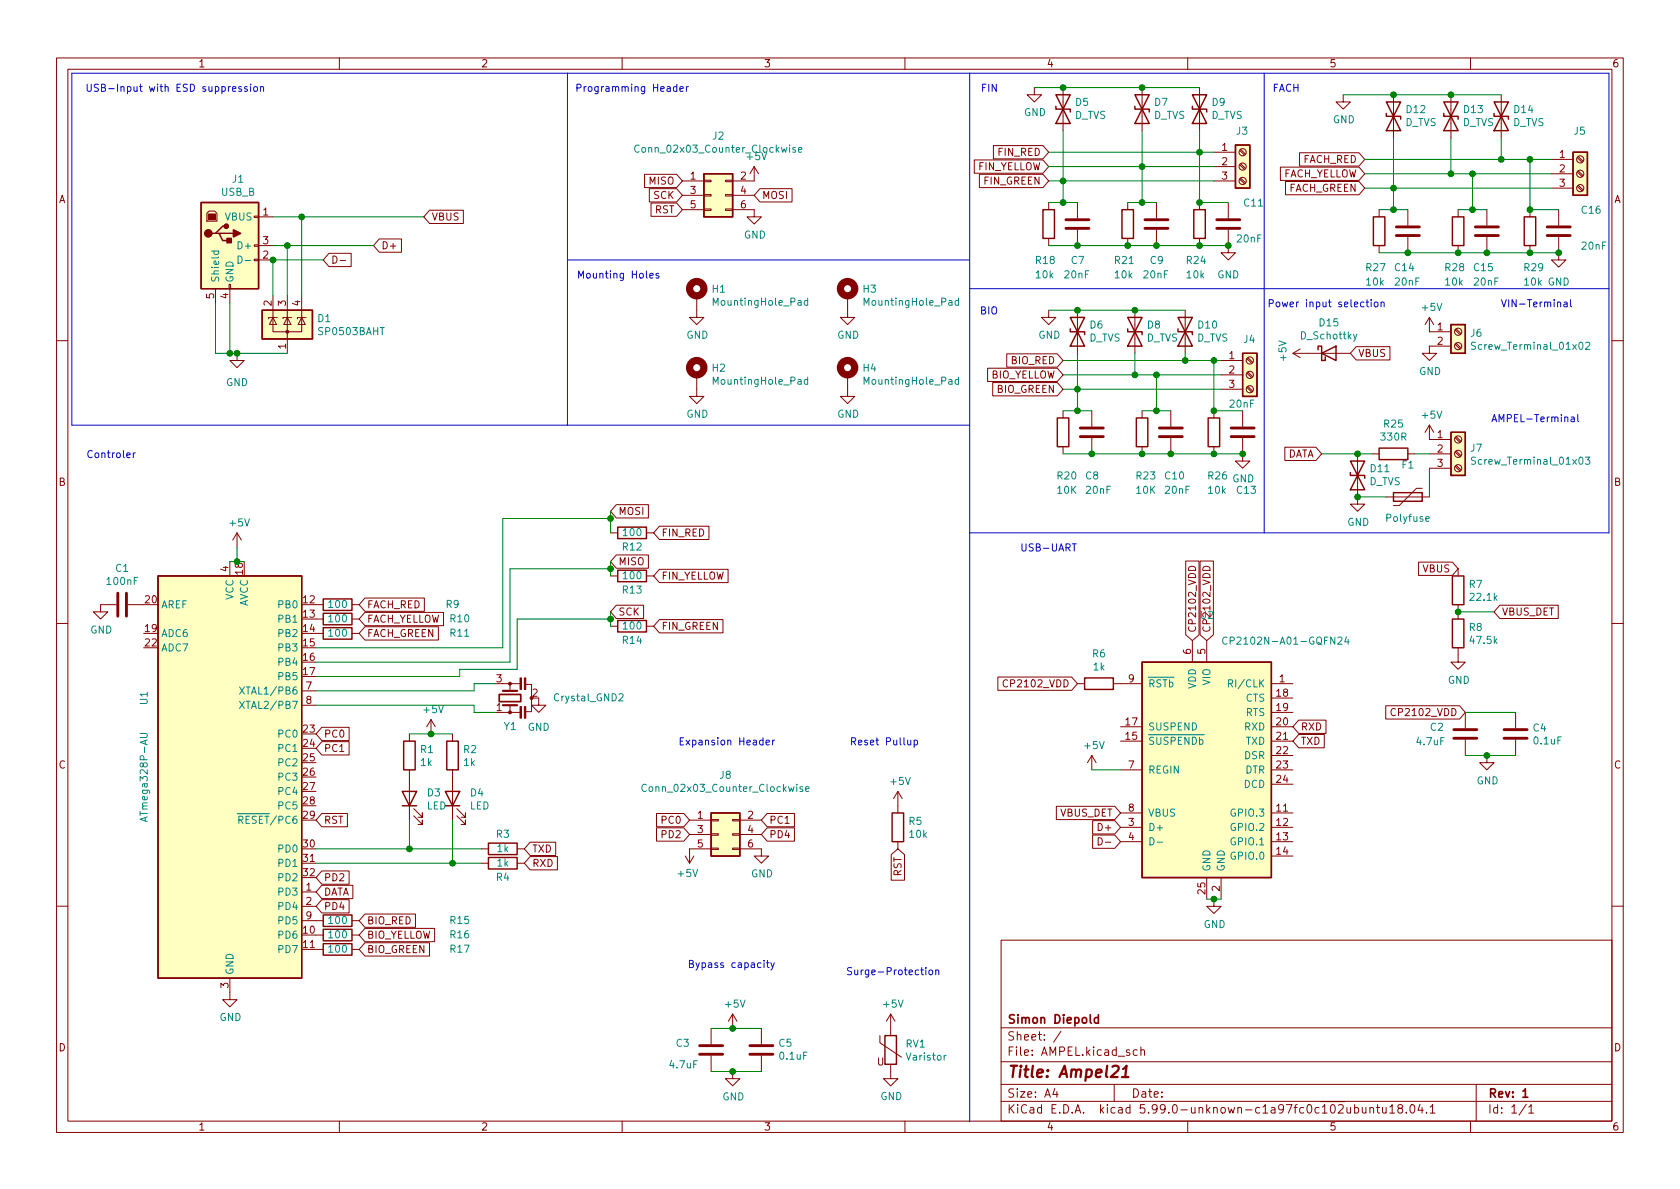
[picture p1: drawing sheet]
<svg xmlns="http://www.w3.org/2000/svg" width="297mm" height="210mm" viewBox="0 0 297 210" stroke-linecap="round" stroke-linejoin="round" font-family="sans-serif">
<g fill="none" stroke="#840000" stroke-width=".18">
<path d="M10 10.2h277v190.1h-277zM12 12.2h273v186.1h-273zM60 10.2v2M110 10.2v2M160 10.2v2M182.9 15.5v1.3h1.2l-1.2 1.2-1.3-1.2h1.3M188 15.5v7.6M201.9 15.5v7.6M210 10.2v2M212.1 15.5v7.6M237.5 16.8v1.2h1.3l-1.3 1.3-1.3-1.3h1.3M246.4 16.8v7.6"/>
<path d="M256.5 16.8v7.6M260 10.2v2M265.4 16.8v7.6M37 37.3h1l.4 .4v1.4h-1.8v-1.4zM45 38.2h.7v.3h-.7zM45.7 38.3h2.6M75.9 37.2h6v2.3h-6l-1-1.2zM114 30.8h5.6l1 1.2-1 1.2h-5.6zM114.8 33.4h4.8l1 1.1-1 1.2h-4.8zM115.1 35.9h4.5l1 1.2-1 1.2h-4.5zM120.6 32h3.9M120.6 34.5h3.9"/>
<path d="M120.6 37.1h3.9M124.5 37h1.2v.2h-1.2zM124.5 31.9h1.2v.2h-1.2zM124.5 34.4h1.2v.3h-1.2zM128.3 37h1.2v.2h-1.2zM128.3 31.9h1.2v.2h-1.2zM128.3 34.4h1.2v.3h-1.2zM129.5 37.1h3.8v1.2h1.3l-1.3 1.3-1.2-1.3h1.2M129.5 34.5h3.8M133.3 29.5v2.5h-3.8M133.3 29.5l-.7 1.2M133.3 29.5l.8 1.2"/>
<path d="M134.4 33.4h5.6v2.3h-5.6l-1.1-1.2zM172.3 28.3h12.1l1 1.2-1 1.1h-12.1zM173.2 30.8h11.2l1 1.2-1 1.2h-11.2zM175.6 25.7h8.8l1 1.2-1 1.2h-8.8zM185.4 35.8v1.3M190.5 35.8v2.8M199.4 35.8v1.3M204.5 35.8v2.8M212.1 35.8v1.3M214.6 32h3.8M214.6 26.9h3.8M214.6 29.5h3.8"/>
<path d="M217.2 35.8v2.8M219.2 31.7l.8 .8M219.2 29.1l.8 .9M219.2 26.6l.8 .8M219.4 31.5l.8 .8M219.4 29l.8 .8M219.4 26.4l.8 .8M226.4 29.6h13.9l1 1.1-1 1.2h-13.9zM227.3 32.1h13l1 1.2-1 1.1h-13zM229.8 27h10.5l1 1.2-1 1.2h-10.5zM243.8 37.1v1.2M248.9 37.1v2.8"/>
<path d="M257.8 37.1v1.2M262.9 37.1v2.8M270.5 37.1v1.2M274.3 28.2h3.8M274.3 30.7h3.8M274.3 33.3h3.8M275.6 37.1v2.8M278.9 32.9l.8 .9M278.9 30.4l.8 .8M278.9 27.9l.8 .8M279 32.8l.9 .8M279 30.2l.9 .9"/>
<path d="M279 27.7l.9 .8M38.1 51v2.6M40.5 50.3h.3v.7h-.3zM40.6 51v2.6M45 45.8h.7v.3h-.7zM45 43.3h.7v.3h-.7zM45.7 46h2.6M45.7 43.4h2.6M48.3 56.1v2.6h5v-2.6M48.3 56.1l.6 1.3h-1.3zM48.3 52.3v3.8M49 56.1h-1.5v.3"/>
<path d="M50.8 56.1l.6 1.3h-1.2zM50.8 52.3v10.2M51.6 56.1h-1.6v.3M53.3 56.1l.7 1.3h-1.3zM53.3 52.3v3.8M54.1 56.1h-1.5v.3M58.2 44.8h3.9v2.3h-3.9l-1.1-1.1zM58.9 45.3a.64 .64 0 0 1 .7 .6 .64 .64 0 0 1-.7 .6zM60.1 46.1h1M67.1 42.3h3.9v2.3h-3.9l-1.1-1.2zM123.2 52.3v3.8h1.3l-1.3 1.3-1.3-1.3h1.3M149.9 52.3v3.8h1.2l-1.2 1.3-1.3-1.3h1.3"/>
<path d="M185.4 54.9v1.2h1.3l-1.3 1.3-1.3-1.3h1.3M185.4 42.2v1.2M190.5 40.6v2.8M190.5 54.9v7.6M199.4 42.2v1.2M200.7 54.9v7.6M204.5 40.6v2.8M209.5 54.9v7.6M212.1 42.2v1.2M217.2 40.6v4.1h1.2l-1.2 1.3-1.3-1.3h1.3M243.8 43.4v1.3M248.9 41.9v2.8"/>
<path d="M252.7 56.1v2.6h3.8M252.7 56.1l-.7 1.3M252.7 56.1l.8 1.3M257.3 58.3l.8 .9M257.5 58.2l.8 .8M257.8 43.4v1.3M262.9 41.9v2.8M270.5 43.4v1.3M275.6 41.9v4.1h1.3l-1.3 1.2-1.3-1.2h1.3M10 60.2h2M41.9 62.5v1.2h1.3l-1.3 1.3-1.3-1.3h1.3M123.2 66.3v3.8h1.3l-1.3 1.3-1.3-1.3h1.3"/>
<path d="M149.9 66.3v3.8h1.2l-1.2 1.3-1.3-1.3h1.3M174.6 65.1h12.3l1.1 1.2-1.1 1.2h-12.3zM175.5 67.7h11.4l1.1 1.1-1.1 1.2h-11.4zM178 62.6h8.9l1.1 1.1-1.1 1.2h-8.9zM188 72.6v1.3M188 79v1.3M193 72.6v2.8M193 77.5v2.8M201.9 72.6v1.3M201.9 79v1.3M207 72.6v2.8M207 77.5v2.8"/>
<path d="M214.6 72.6v1.3M214.6 79v1.3M215.9 63.7h3.8M215.9 66.3h3.8M215.9 68.8h3.8M219.7 77.5v4h1.3l-1.3 1.3-1.3-1.3h1.3M219.7 72.6v2.8M220.4 68.5l.9 .8M220.4 66l.9 .8M220.4 63.4l.9 .9M220.6 68.3l.9 .9M220.6 65.8l.9 .8"/>
<path d="M220.6 63.2l.9 .9M227.2 79.1h5.5l1 1.2-1 1.1h-5.5zM228.6 62.5l1.3 .7M228.6 62.5h10.2M229.9 61.7l-1.3 .8M239.8 61.3h6v2.4h-6l-1-1.2zM252.7 75.2v2.5h3.8M252.7 75.2l-.7 1.2M252.7 75.2l.8 1.2M256.5 61.2h-3.8v1.3h1.3l-1.3 1.2-1.2-1.2h1.2M257.3 79.9l.8 .9M257.3 77.4l.8 .8"/>
<path d="M257.3 60.9l.8 .8M257.5 79.8l.8 .8M257.5 77.2l.8 .8M257.5 60.7l.8 .8M285 60.2h2M40.6 99.3v2.5M41.9 94.2l-.8 1.3M41.9 94.2v2.6M41.9 94.2l.8 1.3M107.9 94.2h1.3M109 89.2h5.6v2.4h-5.6l-1.1-1.2zM109 98.1h5.6v2.4h-5.6l-1.1-1.2z"/>
<path d="M114.3 94.2h1.3M116.6 93.1h8.7v2.3h-8.7l-1-1.2zM209.6 99.2h2.4v13.1l-1.2 1-1.2-1zM212.2 99.2h2.3v13.1l-1.1 1-1.2-1zM240 80.3v8.8h1.3l-1.3 1.3-1.2-1.3h1.2M242.6 80.3h1.2M245.1 87.9h7.6M248.9 80.3h1.3M250.8 99.4h6l1 1.2-1 1.2h-6zM251.5 86.4h-1.1l-3 3h-1M252.7 80.3h3.8M252.7 82.8h3.8"/>
<path d="M257.3 82.5l.8 .8M257.5 82.3l.8 .8M10 110.2h2M20.6 106.9h-2.8v1.3h1.2l-1.2 1.3-1.3-1.3h1.3M22.6 106.9h2.8M55.9 109.5h1.2M55.9 106.9h1.2M55.9 112h1.2M62.2 109.5h1.3M62.2 106.9h1.3M62.2 112h1.3M64.5 110.8h13v2.4h-13l-1-1.2z"/>
<path d="M64.5 108.3h13.9v2.3h-13.9l-1-1.1zM64.5 105.8h10.5v2.3h-10.5l-1-1.2zM107.9 110.7h1.3M107.9 101.8h1.3M109 107h4.8v2.4h-4.8l-1.1-1.2zM114.3 110.7h1.3M114.3 101.8h1.3M116.6 109.6h11.2v2.3h-11.2l-1-1.2zM116.6 100.7h12.1v2.3h-12.1l-1-1.2zM176.4 119.7h13.1l1 1.2-1 1.2h-13.1zM210.3 100.3a.66 .66 0 0 1 .8-.1 .66 .66 0 0 1 .3 .7h-1.3zM210.8 113.3v3.8"/>
<path d="M212.8 100.3a.66 .66 0 0 1 .8-.1 .66 .66 0 0 1 .3 .7h-1.2zM213.4 113.3v3.8M257.8 114.5v2.6h1.3l-1.3 1.3-1.3-1.3h1.3M257.8 100.6v1.2M257.8 106.9v2.6M265.2 107h10.3v2.4h-10.3l-1-1.2zM285 110.2h2M53.3 122.2h2.6M53.3 124.7h2.6M56.9 131.2h4.8v2.3h-4.8l-1-1.2zM56.9 128.6h4.8v2.4h-4.8l-1-1.2zM72.4 129.8v1.3"/>
<path d="M72.4 136.1v8.9M76.2 127.2l-.8 1.3M76.2 127.2v2.6M76.2 127.2l.8 1.3M80 129.8v1.3M80 136.1v8.9M88.9 120.9h3M88.9 126h3M90.2 120.9v1.3M90.2 124.8v1.2M93 121h1v4.9h-1.2M95.2 123.4v1.3h1.3l-1.3 1.3-1.2-1.3h1.2"/>
<path d="M158.7 139.9l-.7 1.3M158.7 139.9v3.9M158.7 139.9l.8 1.3M178.1 120.3a.6 .6 0 0 0-.8 .4 .6 .6 0 0 0 .6 .8l.2-.1M190.5 120.9h1.3M193 133.6v2.5M193 133.6l-.7 1.3M193 133.6l.8 1.3M196.8 120.9h5.1M198.1 131.1h3.8M198.1 128.5h3.8M198.1 136.1h3.8"/>
<path d="M224.8 120.9h3.8M224.8 131.1h3.8M224.8 128.5h3.8M224.8 123.4h3.8M224.8 126h3.8M224.8 133.6h3.8M224.8 136.1h3.8M224.8 138.7h3.8M229.6 127.3h4.8v2.4h-4.8l-1-1.2zM229.6 129.9h4.5v2.3h-4.5l-1-1.1zM245 124.8h13.1l1 1.2-1 1.2h-13.1zM246.7 125.4a.6 .6 0 0 0-.8 .4 .6 .6 0 0 0 .6 .8l.2-.2"/>
<path d="M259.1 126v2.8M259.1 130.8v2.8M262.9 133.6v1.3h1.3l-1.3 1.2-1.3-1.2h1.3M268 126v2.8M268 130.8v2.8M53.3 157.7h2.6M53.3 152.6h2.6M56.9 143.9h4.5v2.3h-4.5l-1-1.2zM56.9 156.6h5.5v2.3h-5.5l-1-1.2zM56.9 159.1h4.8v2.3h-4.8l-1-1.1zM56.9 154h4.8v2.4h-4.8l-1-1.2zM73.2 144.3l1.5 1.5v-.8v.8h-.8"/>
<path d="M73.2 143l1.5 1.5v-.7v.7h-.8M80.8 144.3l1.5 1.5v-.8v.8h-.8M80.8 143l1.5 1.5v-.7v.7h-.8M85.1 150.1h1.3M85.1 152.6h1.3M91.4 150.1h1.3M91.4 152.6h1.3M93.7 148.9h4.6v2.4h-4.6l-1-1.2zM93.7 151.5h4.9v2.3h-4.9l-1-1.2zM116.1 143.9h4.8l1 1.1-1 1.2h-4.8zM116.1 146.4h4.8l1 1.2-1 1.1h-4.8zM121.2 151.4l.7 1.2"/>
<path d="M121.9 145h3.8M121.9 147.6h3.8M122.7 151.4l-.8 1.2M125.7 150h1.3v.2h-1.3zM125.7 144.9h1.3v.3h-1.3zM125.7 147.4h1.3v.3h-1.3zM125.7 150.1h-3.8v2.5M129.5 150h1.3v.2h-1.3zM129.5 144.9h1.3v.3h-1.3zM129.5 147.4h1.3v.3h-1.3zM130.8 150.1h3.8v1.3h1.3l-1.3 1.2-1.3-1.2h1.3M130.8 145h3.8"/>
<path d="M130.8 147.6h3.8M135.6 143.9h4.9v2.3h-4.9l-1-1.2zM135.6 146.4h4.9v2.3h-4.9l-1-1.1zM157.6 151.1l1.1-1 1.2 1v4.6h-2.3zM158.7 148.8v1.3M186.8 142.6h10.3l1 1.2-1 1.1h-10.3zM193.2 145.1h3.9l1 1.2-1 1.2h-3.9zM193.2 147.7h3.9l1 1.1-1 1.2h-3.9zM194.2 148.1a.64 .64 0 0 1 .7 .7 .64 .64 0 0 1-.7 .6zM195.4 148.9h1M198.1 143.8h3.8M198.1 146.3h3.8"/>
<path d="M198.1 148.8h3.8M213.4 155.2v3.8M214.6 159v1.3h1.3l-1.3 1.2-1.2-1.2h1.2M215.9 155.2v3.8M224.8 143.8h3.8M224.8 146.3h3.8M224.8 148.8h3.8M224.8 151.4h3.8M10 160.2h2M40.6 173v3.8h1.3l-1.3 1.2-1.2-1.2h1.2M53.3 167.9h3.8M53.3 160.3h2.6"/>
<path d="M53.3 162.8h3.8M55.9 165.3h1.2M62.2 165.3h1.3M62.2 167.9h1.3M62.2 162.8h1.3M64.5 164.2h12.3v2.3h-12.3l-1-1.2zM64.5 161.6h9v2.4h-9l-1-1.2zM64.5 166.7h11.4v2.4h-11.4l-1-1.2zM129.5 179.3l-.7 1.3M129.5 179.3v2.6M129.5 179.3l.8 1.3M157.5 179.3l-.8 1.3"/>
<path d="M157.5 179.3v3.8M157.5 179.3l.7 1.3M177 166.3h108v32h-108zM285 160.2h2M60 198.3v2M110 198.3v2M125.7 181.9v2.8M125.7 186.7v2.8M129.5 189.5v1.2h1.3l-1.3 1.3-1.2-1.3h1.2M134.6 181.9v2.8M134.6 186.7v2.8M155.6 183.1v1.3l3.8 2.5"/>
<path d="M157.5 188.2v2.5h1.2l-1.2 1.3-1.3-1.3h1.3M160 198.3v2M177 194.8h108M177 191.8h108M177 187.8h108M177 181.8h108M186.5 192.5l-.4 1h1M186.9 193v1M187.6 182.4l-1.3 1.9M197 191.8v3M201.1 185.7l-.5-.1-.2 .3v.4l.1 .3h.6M201.7 185.8l.2-.2 .4 .1 .1 .9"/>
<path d="M201.7 185.1v1.5M210 198.3v2M242.2 196l.2-.2 .4 .1 .1 .9M242.2 195.8v1M243.4 195.8h.5M243.6 195.3v1.3l.3 .2M244.4 195.8l.1 1h.4l.2-.1M245.1 195.8v1M245.7 195.8l.4-.5v1.5M245.7 196.8h.9M247.4 196l-.3-.3 .1-.2 .2-.2 .5 .1 .1 .2-.1 .2-.6 .2-.2 .3 .1 .4 .2 .1h.3l.3-.3-.1-.4-.2-.1M248.6 196.7v.1"/>
<path d="M249.5 195.4l.1-.1a.81 .81 0 0 1 .6 .7 .81 .81 0 0 1-.3 .8h-.1a.81 .81 0 0 1-.6-.6 .81 .81 0 0 1 .3-.8zM251.1 195.3l-.4 1h.9M251.4 195.8v1M252.2 196.7v.1M252.9 195.8l.4-.5v1.5M252.9 196.8h.8M260 198.3v2M261 191.8v6.5M269.9 195.3l-1.3 1.9M270.3 195.8l.4-.5v1.5M270.3 196.8h.9"/>
<circle cx="219.7" cy="26.9" r=".63"/>
<circle cx="219.7" cy="29.5" r=".63"/>
<circle cx="219.7" cy="32" r=".63"/>
<circle cx="279.4" cy="30.7" r=".63"/>
<circle cx="279.4" cy="33.3" r=".63"/>
<circle cx="279.4" cy="28.2" r=".63"/>
<circle cx="257.8" cy="58.7" r=".63"/>
<circle cx="221" cy="66.3" r=".63"/>
<circle cx="221" cy="63.7" r=".63"/>
<circle cx="221" cy="68.8" r=".63"/>
<circle cx="257.8" cy="61.2" r=".63"/>
<circle cx="257.8" cy="77.7" r=".63"/>
<circle cx="257.8" cy="80.3" r=".63"/>
<circle cx="257.8" cy="82.8" r=".63"/>
</g>
<path d="M88.3 122.8h3.8v1.3h-3.8zM194.2 179.4v1.5M194.2 180l-.4-.1-.3 .3v.4l.1 .3h.6M269.3 193l.4-.5v1.5M269.3 194h.8" fill="none" stroke="#840000" stroke-width=".3"/>
<path d="M198.4 190.5h1.1M198.5 189l.7-.5-.3 2" fill="none" stroke="#840000" stroke-width=".4"/>
<g fill="#ffffc2" stroke="#ffffc2" stroke-width=".18">
<path d="M256.5 76.4h2.6v7.7h-2.6z"/>
<path d="M124.5 30.7h5v7.6h-5z"/>
<path d="M256.5 57.4h2.6v5.1h-2.6z"/>
<path d="M125.7 143.8h5.1v7.6h-5.1z"/>
<path d="M218.4 25.6h2.6v7.7h-2.6z"/>
<path d="M219.7 62.5h2.5v7.6h-2.5z"/>
<path d="M278.1 26.9h2.6v7.6h-2.6z"/>
<path d="M201.9 117.1h22.9v38.1h-22.9z"/>
<path d="M27.9 101.8h25.4v71.2h-25.4z"/>
<path d="M35.6 35.8h10.1v15.2h-10.1z"/>
<path d="M46.4 54.9h8.8v5h-8.8z"/>
</g>
<g fill="none" stroke="#840000" stroke-width=".25">
<path d="M186.7 18.8v.5h2.5v.5M186.7 16.8h2.5l-2.5 5h2.5zM200.7 18.8v.5h2.5v.5M200.7 16.8h2.5l-2.5 5h2.5zM210.8 18.8v.5h2.6v.5M210.8 16.8h2.6l-2.6 5h2.6zM245.1 18h2.5l-2.5 5.1h2.5zM255.3 18h2.5l-2.5 5.1h2.5zM264.2 18h2.5l-2.5 5.1h2.5zM35.6 35.8h10.1v15.2h-10.1zM40 40h-.6l-1.3 1.3h-.6M124.5 30.7h5v7.6h-5z"/>
<path d="M184.4 37.1h2v5.1h-2zM198.4 37.1h2v5.1h-2zM211.1 37.1h2v5.1h-2zM218.4 25.6h2.6v7.7h-2.6zM242.8 38.3h2.1v5.1h-2.1zM245.1 20.1v.5h2.5v.5M255.3 20.1v.5h2.5v.5M256.8 38.3h2v5.1h-2zM264.2 20.1v.5h2.5v.5M269.5 38.3h2v5.1h-2zM278.1 26.9h2.6v7.6h-2.6zM38.1 41.3h.6l.7 1.2h1.2"/>
<path d="M38.7 41.3h2.6M46.4 54.9h8.8v5h-8.8zM189.2 58.2v.5h2.6v.5M189.2 56.1h2.6l-2.6 5.1h2.6zM199.4 58.2v.5h2.5v.5M199.4 56.1h2.5l-2.5 5.1h2.5zM208.3 58.2v.5h2.5v.5M208.3 56.1h2.5l-2.5 5.1h2.5zM256.5 57.4h2.6v5.1h-2.6zM186.9 73.9h2.1v5.1h-2.1zM200.9 73.9h2v5.1h-2zM213.6 73.9h2v5.1h-2z"/>
<path d="M219.7 62.5h2.5v7.6h-2.5zM233 61.8v-.6h.7v2.5h.6v-.6M233.7 62.5l2.5-1.3v2.5zM243.8 79.2h5.1v2.1h-5.1zM256.5 76.4h2.6v7.7h-2.6zM109.2 93.2h5.1v2h-5.1zM238.8 83.6v.5h2.5v.5M238.8 81.5h2.5l-2.5 5.1h2.5zM246.4 87.1h5.1v1.5h-5.1zM27.9 101.8h25.4v71.2h-25.4zM57.1 108.5h5.1v2h-5.1zM57.1 105.9h5.1v2h-5.1z"/>
<path d="M57.1 111h5.1v2h-5.1zM109.2 109.7h5.1v2.1h-5.1zM109.2 100.8h5.1v2.1h-5.1zM191.8 119.9h5v2h-5zM201.9 117.1h22.9v38.1h-22.9zM256.8 101.8h2v5.1h-2zM256.8 109.5h2v5h-2zM71.1 139.9h2.6l-1.3 2.6zM71.4 131.1h2v5h-2zM78.7 139.9h2.6l-1.3 2.6zM79 131.1h2v5h-2zM71.1 142.5h2.6"/>
<path d="M78.7 142.5h2.6M86.4 149.1h5v2h-5zM86.4 151.6h5v2.1h-5zM125.7 143.8h5.1v7.6h-5.1zM157.7 143.8h2.1v5h-2.1zM57.1 164.3h5.1v2.1h-5.1zM57.1 166.9h5.1v2h-5.1zM57.1 161.8h5.1v2h-5.1zM156.5 183.1h2v5.1h-2z"/>
</g>
<g fill="none" stroke="#008484" stroke-width=".18">
<path d="M113 25.8a.6 .6 0 0 0-.8 .4 .6 .6 0 0 0 .6 .7l.2-.1M140.6 26.1h-.3l-.1 .2v.1l.4 .2v.3h-.4M141.2 26.5l.6-.1-.1-.3h-.3l-.2 .2v.6h.5M37.4 44.4h1.3M37.9 44.4l-.1 .4 .3 .2 .5-.1v-.5M42.1 45.3a.64 .64 0 0 1 .7 .6 .64 .64 0 0 1-.7 .6zM43.4 46.1h.9M142.8 53.2l-.4-.1-.2 .3 .1 .5h.5M142.8 52.7v1.3M169.5 53.2l-.4-.1-.2 .3 .1 .5h.5M169.5 52.7v1.3M239.9 59.1l-.4 1.1-.2 .2"/>
<path d="M142.8 67.2l-.4-.1-.2 .2 .1 .6h.5M142.8 66.7v1.3M169.5 67.2l-.4-.1-.2 .2 .1 .6h.5M169.5 66.7v1.3M260.9 60.6l-.5-.1-.2 .1v.4l.6 .2 .1 .3-.3 .3-.4-.1M280.4 60.6l.4-.1 .3 .4-.8 .9h.8M252.1 91.8l.6-.1-.1-.3-.3-.1-.2 .2 .1 .6h.4M260.9 80.9l-.5-.1-.2 .2v.3l.6 .3 .1 .3-.3 .2-.4-.1M280.3 80.8h.8l-.4 .5 .3 .1v.6l-.2 .1-.5-.1M217 112.8a.6 .6 0 0 0-.9 .4 .6 .6 0 0 0 .6 .7l.3-.1M238.1 112.6l-.3 .9h.7M238.4 113.1v.8"/>
<path d="M24.8 129.7h1l.2 .2v.4l-.2 .1h-1M42.4 121.5l.8 1.2M42.4 124l.8 1.3M43.2 121.5l-.8 1.2M43.2 124l-.8 1.3M109.4 122.8l.5-.1 .3 .3-.8 .9h.8M114.3 138.8a.6 .6 0 0 0-.9 .4 .6 .6 0 0 0 .6 .8l.3-.2M141.9 139.2l-.3-.1-.2 .2 .1 .2 .4 .1v.3h-.5M142.5 139.5l.6-.1-.1-.2-.4-.1-.1 .2v.6h.5M217.2 120.9l.6-.1 .2-.2-.1-.3-.7-.1v1.3M25.7 144.6v.6M26 144.5l-1.2 .4 1.2 .4"/>
<path d="M41.9 143.9h1.3M42.2 145l.6-.1 .2-.1-.1-.3-.7-.2v1.3M203.3 148.1a.64 .64 0 0 1 .8 .7 .64 .64 0 0 1-.8 .6zM204.6 148.9h1M167.3 186.6l-.4 .3"/>
</g>
<g fill="none" stroke="#840000" stroke-width="1.3">
<circle cx="123.2" cy="51" r="1.27"/>
<circle cx="149.9" cy="51" r="1.27"/>
<circle cx="123.2" cy="65" r="1.27"/>
<circle cx="149.9" cy="65" r="1.27"/>
</g>
<g fill="none" stroke="#840000" stroke-width=".51">
<path d="M188.5 38.9h4M202.4 38.9h4.1M215.1 38.9h4.1M188.5 40.4h4M202.4 40.4h4.1M215.1 40.4h4.1M246.9 41.7h4.1M246.9 40.1h4.1M260.9 41.7h4M260.9 40.1h4M273.6 41.7h4M273.6 40.1h4"/>
<path d="M191 77.2h4.1M191 75.7h4.1M205 77.2h4M205 75.7h4M217.7 77.2h4M217.7 75.7h4M20.8 104.9v4.1M22.4 104.9v4.1M257 130.6h4.1M257 129h4.1M265.9 130.6h4.1M265.9 129h4.1"/>
<path d="M123.7 186.4h4.1M123.7 184.9h4.1M132.6 186.4h4.1M132.6 184.9h4.1"/>
</g>
<g fill="#840000" stroke="#840000" stroke-width=".25">
<path d="M40.1 42.2h.8v.7h-.8z"/>
<path d="M41.3 40.6l1.2 .7-1.2 .6z"/>
<circle cx="36.8" cy="41.3" r=".63"/>
<circle cx="40" cy="40" r=".38"/>
</g>
<g fill="#840000" stroke="#840000" stroke-width=".18">
<path d="M36.8 37.8h1.3v1.1h-1.3z"/>
<path d="M92.7 125h.3v2h-.3z"/>
<path d="M91.9 125h.3v2h-.3z"/>
<path d="M92.7 119.9h.3v2h-.3z"/>
<path d="M91.9 119.9h.3v2h-.3z"/>
<circle cx="50.8" cy="58.7" r=".25"/>
<circle cx="90.2" cy="126" r=".25"/>
<circle cx="90.2" cy="120.9" r=".25"/>
</g>
<path d="M88.9 124.7h2.5M88.9 122.2h2.5" fill="none" stroke="#840000" stroke-width=".38"/>
<g fill="none" stroke="#0000c2" stroke-width=".18">
<path d="M15.4 14.9v1l.2 .3h.3l.2-.3v-1M17.4 14.9h-.5l-.2 .1v.4l.6 .2 .1 .3-.2 .3-.5-.1M17.9 15.5l.6-.1 .1-.1v-.3l-.7-.1v1.3h.5l.2-.2 .1-.3-.3-.2M46.1 15.4l.1-.1 .4 .1v.8M46.1 15.3v.9M100.3 12.9v62.3M102 15.6l.6-.1 .1-.2v-.3l-.7-.1v1.3M103.3 15.3v.9M103.6 15.3l-.3 .3M121.7 15.3l-.3 .3M171.4 12.9v185.5M223.5 12.9v81.3"/>
<path d="M100.3 46h71.1M102.3 49.2v-1.3l.4 .9 .5-.9v1.3M116.5 48.4l-.3-.1-.2 .2v.2l.5 .1v.3h-.5M171.4 51h113.1M224.4 53.7l.6-.1 .1-.2v-.3l-.7-.1v1.3M225.7 53.5l.3-.1 .3 .3v.3l-.3 .3-.3-.1-.1-.2zM244.2 53.5l.2-.1 .3 .1v.8M244.2 53.4v.9M265.5 53l.4 1.3 .4-1.3M16.3 79.8a.6 .6 0 0 0-.8 .4 .6 .6 0 0 0 .6 .7l.2-.1M171.4 75.2h-158.7v-62.3h271.8v81.3h-113.1M263.8 74.6l.4-1.3 .4 1.3"/>
<path d="M263.9 74.2h.6M180.7 96.2v1l.2 .2h.3l.2-.2v-1M120.3 131.1h.4M120.9 130.5h-.6v1.2h.6M137 130.9l-.4 .2M150.6 131.1h.6l.1-.2-.1-.3-.6-.1v1.2M150.9 131.1l.4 .6M121.9 170.4h.5l.2-.2-.1-.3-.6-.1v1.3h.5l.2-.1v-.3l-.3-.3M136.9 170.3l-.4 1.1-.2 .1M150.6 171.2l-.5-.1-.2 .1v.4l.5 .2 .2 .3-.3 .3-.5-.1M151.1 171.5l.1 .8 .3 .1 .2-.2M165.4 171.6l.2-.1 .3 .1 .1 .8"/>
</g>
<g fill="none" stroke="#008400" stroke-width=".18">
<path d="M182.9 15.5h29.2M237.5 16.8h27.9M48.3 38.3h26.6M53.3 38.3v14M185.4 35.8h5.1M185.4 26.9h29.2M185.4 32h29.2M185.4 29.5h29.2M188 23.1v12.7M199.4 35.8h5.1M201.9 23.1v12.7M212.1 23.1v12.7h5.1"/>
<path d="M241.3 33.3h33M241.3 30.7h33M241.3 28.2h33M243.8 37.1h5.1M246.4 24.4v12.7M256.5 24.4v6.3M257.8 37.1h5.1M260.3 30.7v6.4M265.4 24.4v3.8M270.5 28.2v8.9h5.1M38.1 53.6v8.9h12.7M40.6 53.6v8.9"/>
<path d="M48.3 43.4h17.7M50.8 43.4v8.9M57.1 46h-8.8v6.3M185.4 54.9h24.1M185.4 43.4h31.8M243.8 44.7h31.8M188 63.7h27.9M188 66.3h27.9M188 72.6h5M188 68.8h27.9M190.5 62.5v10.1M200.7 62.5v3.8"/>
<path d="M201.9 72.6h5.1M204.5 66.3v6.3M209.5 62.5v1.2M214.6 63.7v8.9h5.1M41.9 96.8v2.5h-1.3M107.9 91.7h-19v22.8h-33M107.9 90.4v3.8M107.9 99.3v2.5M188 80.3h31.7M233.7 80.3h8.9M240 87.9h5.1M250.2 80.3h2.5"/>
<path d="M252.7 82.8v5.1M107.9 109.5h-16.5v8.9h-10.1v1.2h-25.4M107.9 108.2v2.5M107.9 100.6h-17.7v16.5h-34.3M257.8 108.2h6.4M55.9 124.7h27.9v1.3h3.8M72.4 129.8h7.6M87.6 120.9h-3.8v1.3h-27.9M193 136.1h5.1M259.1 133.6h8.9M259.1 126h8.9M55.9 152.6h29.2"/>
<path d="M55.9 150.1h29.2M72.4 145v5.1M80 145v7.6M213.4 159h2.5M125.7 189.5h8.9M125.7 181.9h8.9"/>
</g>
<g fill="#008400" stroke="#008400" stroke-width=".18">
<circle cx="48.3" cy="46" r=".51"/>
<circle cx="50.8" cy="43.4" r=".51"/>
<circle cx="40.6" cy="62.5" r=".51"/>
<circle cx="41.9" cy="62.5" r=".51"/>
<circle cx="53.3" cy="38.3" r=".51"/>
<circle cx="76.2" cy="129.8" r=".51"/>
<circle cx="41.9" cy="99.3" r=".51"/>
<circle cx="80" cy="152.6" r=".51"/>
<circle cx="72.4" cy="150.1" r=".51"/>
<circle cx="129.5" cy="189.5" r=".51"/>
<circle cx="129.5" cy="181.9" r=".51"/>
<circle cx="108" cy="100.6" r=".51"/>
<circle cx="108" cy="109.5" r=".51"/>
<circle cx="188" cy="15.5" r=".51"/>
<circle cx="188" cy="32" r=".51"/>
<circle cx="108" cy="91.7" r=".51"/>
<circle cx="257.8" cy="44.7" r=".51"/>
<circle cx="260.3" cy="37.1" r=".51"/>
<circle cx="262.9" cy="44.7" r=".51"/>
<circle cx="240" cy="87.9" r=".51"/>
<circle cx="240" cy="80.3" r=".51"/>
<circle cx="217.2" cy="43.4" r=".51"/>
<circle cx="204.5" cy="43.4" r=".51"/>
<circle cx="246.4" cy="16.8" r=".51"/>
<circle cx="246.4" cy="33.3" r=".51"/>
<circle cx="246.4" cy="37.1" r=".51"/>
<circle cx="256.5" cy="30.7" r=".51"/>
<circle cx="260.3" cy="30.7" r=".51"/>
<circle cx="248.9" cy="44.7" r=".51"/>
<circle cx="256.5" cy="16.8" r=".51"/>
<circle cx="275.6" cy="44.7" r=".51"/>
<circle cx="270.5" cy="44.7" r=".51"/>
<circle cx="270.5" cy="37.1" r=".51"/>
<circle cx="270.5" cy="28.2" r=".51"/>
<circle cx="265.4" cy="28.2" r=".51"/>
<circle cx="214.6" cy="72.6" r=".51"/>
<circle cx="214.6" cy="80.3" r=".51"/>
<circle cx="219.7" cy="80.3" r=".51"/>
<circle cx="190.5" cy="68.8" r=".51"/>
<circle cx="190.5" cy="72.6" r=".51"/>
<circle cx="193" cy="80.3" r=".51"/>
<circle cx="204.5" cy="66.3" r=".51"/>
<circle cx="204.5" cy="72.6" r=".51"/>
<circle cx="201.9" cy="80.3" r=".51"/>
<circle cx="200.7" cy="66.3" r=".51"/>
<circle cx="209.6" cy="63.7" r=".51"/>
<circle cx="214.6" cy="63.7" r=".51"/>
<circle cx="207" cy="80.3" r=".51"/>
<circle cx="190.5" cy="43.4" r=".51"/>
<circle cx="201.9" cy="35.8" r=".51"/>
<circle cx="190.5" cy="54.9" r=".51"/>
<circle cx="200.7" cy="54.9" r=".51"/>
<circle cx="199.4" cy="43.4" r=".51"/>
<circle cx="212.1" cy="43.4" r=".51"/>
<circle cx="214.6" cy="159" r=".51"/>
<circle cx="262.9" cy="133.6" r=".51"/>
<circle cx="257.8" cy="108.2" r=".51"/>
<circle cx="212.1" cy="35.8" r=".51"/>
<circle cx="212.1" cy="26.9" r=".51"/>
<circle cx="201.9" cy="15.5" r=".51"/>
<circle cx="201.9" cy="29.5" r=".51"/>
<circle cx="188" cy="35.8" r=".51"/>
</g>
<text font-size="2.8" fill="#840000" x="178" y="190.6">Title: Ampel21</text>
<g font-size="2.1" fill="#840000">
<text x="178" y="184">Sheet: /</text>
<text x="178" y="181">Simon Diepold</text>
<text x="178" y="186.7">File: AMPEL.kicad_sch</text>
<text x="178" y="196.9">KiCad E.D.A. kicad 5.99.0-unknown-c1a97fc0c~102~ubuntu18.04.1</text>
<text x="178" y="194.1">Size: A4</text>
<text x="200" y="194.1">Date:</text>
<text x="263" y="194.1">Rev: 1</text>
<text x="263" y="196.9">Id: 1/1</text>
</g>
<g font-size="1.8" fill="#840000">
<text x="35" y="11.9">1</text>
<text x="85" y="11.9">2</text>
<text x="135" y="11.9">3</text>
<text x="185" y="11.9">4</text>
<text x="235" y="11.9">5</text>
<text x="285" y="11.9">6</text>
<text x="176.5" y="27.6">FIN_RED</text>
<text x="216" y="26.7">1</text>
<text x="216" y="29.2">2</text>
<text x="230.3" y="28.8">FACH_RED</text>
<text x="275.7" y="27.9">1</text>
<text x="10.3" y="35.9">A</text>
<text x="114.8" y="32.6">MISO</text>
<text x="115.6" y="35.2">SCK</text>
<text x="122.1" y="31.7">1</text>
<text x="122.1" y="34.3">3</text>
<text x="131" y="31.7">2</text>
<text x="131" y="34.3">4</text>
<text x="134.7" y="35.2">MOSI</text>
<text x="172.7" y="30.1">FIN_YELLOW</text>
<text x="174" y="32.6">FIN_GREEN</text>
<text x="216" y="31.7">3</text>
<text x="226.5" y="31.4">FACH_YELLOW</text>
<text x="227.8" y="33.9">FACH_GREEN</text>
<text x="275.7" y="30.5">2</text>
<text x="275.7" y="33">3</text>
<text x="285.3" y="35.9">A</text>
<text x="46.5" y="38.1">1</text>
<text x="76.3" y="39">VBUS</text>
<text x="115.8" y="37.7">RST</text>
<text x="122.1" y="36.8">5</text>
<text x="131" y="36.8">6</text>
<text x="46.5" y="45.7">2</text>
<text x="46.5" y="43.2">3</text>
<text x="67.4" y="44.1">D+</text>
<text x="37.8" y="52.8" transform="rotate(-90 37.8 52.8)">5</text>
<text x="40.4" y="52.8" transform="rotate(-90 40.4 52.8)">4</text>
<text x="48" y="54.1" transform="rotate(-90 48 54.1)">2</text>
<text x="50.5" y="54.1" transform="rotate(-90 50.5 54.1)">3</text>
<text x="53.1" y="54.1" transform="rotate(-90 53.1 54.1)">4</text>
<text x="254.1" y="58.4">1</text>
<text x="50.5" y="61.7" transform="rotate(-90 50.5 61.7)">1</text>
<text x="178.8" y="64.4">BIO_RED</text>
<text x="217.3" y="63.5">1</text>
<text x="240.1" y="63.1">VBUS</text>
<text x="254.1" y="61">2</text>
<text x="174.9" y="66.9">BIO_YELLOW</text>
<text x="176.2" y="69.5">BIO_GREEN</text>
<text x="217.3" y="66">2</text>
<text x="217.3" y="68.6">3</text>
<text x="254.1" y="77.5">1</text>
<text x="227.4" y="80.9">DATA</text>
<text x="254.1" y="80">2</text>
<text x="254.1" y="82.5">3</text>
<text x="10.3" y="85.9">B</text>
<text x="285.3" y="85.9">B</text>
<text x="109.3" y="91.1">MOSI</text>
<text x="116.9" y="94.9">FIN_RED</text>
<text x="40.4" y="101.1" transform="rotate(-90 40.4 101.1)">4</text>
<text x="109.3" y="99.9">MISO</text>
<text x="251.6" y="101.2">VBUS</text>
<text x="25.7" y="106.7">20</text>
<text x="53.6" y="106.7">12</text>
<text x="64.8" y="107.6">FACH_RED</text>
<text x="116.9" y="102.5">FIN_YELLOW</text>
<text x="25.7" y="111.8">19</text>
<text x="53.6" y="109.2">13</text>
<text x="53.6" y="111.8">14</text>
<text x="64.8" y="112.6">FACH_GREEN</text>
<text x="64.8" y="110.1">FACH_YELLOW</text>
<text x="109.3" y="108.8">SCK</text>
<text x="116.9" y="111.4">FIN_GREEN</text>
<text x="211.5" y="111.9" transform="rotate(-90 211.5 111.9)">CP2102_VDD</text>
<text x="212.2" y="109.4">U2</text>
<text x="214" y="111.9" transform="rotate(-90 214 111.9)">CP2102_VDD</text>
<text x="265.5" y="108.8">VBUS_DET</text>
<text x="25.7" y="114.3">22</text>
<text x="53.6" y="114.3">15</text>
<text x="53.6" y="116.8">16</text>
<text x="53.6" y="119.4">17</text>
<text x="210.6" y="115.7" transform="rotate(-90 210.6 115.7)">6</text>
<text x="213.1" y="115.7" transform="rotate(-90 213.1 115.7)">5</text>
<text x="54.1" y="121.9">7</text>
<text x="54.1" y="124.5">8</text>
<text x="87.8" y="125.7">1</text>
<text x="87.8" y="120.6">3</text>
<text x="94.1" y="123.2">2</text>
<text x="178.1" y="121.5">CP2102_VDD</text>
<text x="199.5" y="120.6">9</text>
<text x="225.7" y="123.2">18</text>
<text x="225.7" y="125.7">19</text>
<text x="226.2" y="120.6">1</text>
<text x="53.6" y="129.5">23</text>
<text x="57.2" y="130.4">PC0</text>
<text x="199" y="130.8">15</text>
<text x="199" y="128.3">17</text>
<text x="225.7" y="128.3">20</text>
<text x="225.7" y="130.8">21</text>
<text x="229.9" y="129.2">RXD</text>
<text x="229.9" y="131.7">TXD</text>
<text x="246.6" y="126.6">CP2102_VDD</text>
<text x="10.3" y="135.9">C</text>
<text x="53.6" y="132.1">24</text>
<text x="53.6" y="134.6">25</text>
<text x="53.6" y="137.2">26</text>
<text x="57.2" y="133">PC1</text>
<text x="199.5" y="135.9">7</text>
<text x="225.7" y="133.3">22</text>
<text x="225.7" y="135.9">23</text>
<text x="285.3" y="135.9">C</text>
<text x="53.6" y="139.7">27</text>
<text x="53.6" y="142.2">28</text>
<text x="199.5" y="143.5">8</text>
<text x="225.7" y="143.5">11</text>
<text x="225.7" y="138.4">24</text>
<text x="53.6" y="144.8">29</text>
<text x="53.6" y="149.9">30</text>
<text x="57.2" y="145.7">RST</text>
<text x="117.1" y="145.7">PC0</text>
<text x="117.1" y="148.2">PD2</text>
<text x="123.3" y="144.8">1</text>
<text x="123.3" y="147.3">3</text>
<text x="123.3" y="149.9">5</text>
<text x="132.2" y="144.8">2</text>
<text x="132.2" y="147.3">4</text>
<text x="132.2" y="149.9">6</text>
<text x="136" y="145.7">PC1</text>
<text x="136" y="148.2">PD4</text>
<text x="187.4" y="144.4">VBUS_DET</text>
<text x="194.5" y="146.9">D+</text>
<text x="199.5" y="146">3</text>
<text x="199.5" y="148.6">4</text>
<text x="225.7" y="146">12</text>
<text x="225.7" y="148.6">13</text>
<text x="53.6" y="152.4">31</text>
<text x="53.6" y="154.9">32</text>
<text x="57.2" y="155.8">PD2</text>
<text x="94" y="150.7">TXD</text>
<text x="94" y="153.3">RXD</text>
<text x="159.4" y="155" transform="rotate(-90 159.4 155)">RST</text>
<text x="225.7" y="151.1">14</text>
<text x="54.1" y="157.5">1</text>
<text x="54.1" y="160">2</text>
<text x="57.2" y="158.4">DATA</text>
<text x="57.2" y="160.9">PD4</text>
<text x="213.1" y="158.1" transform="rotate(-90 213.1 158.1)">25</text>
<text x="215.6" y="157.6" transform="rotate(-90 215.6 157.6)">2</text>
<text x="53.6" y="165.1">10</text>
<text x="53.6" y="167.6">11</text>
<text x="54.1" y="162.6">9</text>
<text x="64.8" y="166">BIO_YELLOW</text>
<text x="64.8" y="163.4">BIO_RED</text>
<text x="64.8" y="168.5">BIO_GREEN</text>
<text x="40.4" y="174.7" transform="rotate(-90 40.4 174.7)">3</text>
<text x="10.3" y="185.9">D</text>
<text x="285.3" y="185.9">D</text>
<text x="155.1" y="188.4">U</text>
<text x="35" y="199.9">1</text>
<text x="85" y="199.9">2</text>
<text x="135" y="199.9">3</text>
<text x="185" y="199.9">4</text>
<text x="235" y="199.9">5</text>
<text x="285" y="199.9">6</text>
</g>
<g font-size="1.8" fill="#0000c2">
<text x="19.2" y="16.2">USB-Input with ESD suppression</text>
<text x="103.9" y="16.2">Programming Header</text>
<text x="173.7" y="16.2">FIN</text>
<text x="225" y="16.2">FACH</text>
<text x="103.6" y="49.2">Mounting Holes</text>
<text x="173.4" y="55.6">BIO</text>
<text x="226.8" y="54.3">Power input selection</text>
<text x="267.2" y="54.3">VIN-Terminal</text>
<text x="265.2" y="74.6">AMPEL-Terminal</text>
<text x="16.2" y="81">Controler</text>
<text x="181.3" y="97.5">USB-UART</text>
<text x="121.7" y="131.8">Expansion Header</text>
<text x="151.8" y="131.8">Reset Pullup</text>
<text x="123.3" y="171.2">Bypass capacity</text>
<text x="152" y="172.4">Surge-Protection</text>
</g>
<g font-size="1.8" fill="#008484">
<text x="181" y="20.5">GND</text>
<text x="190" y="21">D_TVS</text>
<text x="190.2" y="18.7">D5</text>
<text x="203.9" y="21">D_TVS</text>
<text x="204.2" y="18.7">D7</text>
<text x="214.1" y="21">D_TVS</text>
<text x="214.3" y="18.7">D9</text>
<text x="218.6" y="23.8">J3</text>
<text x="235.6" y="21.8">GND</text>
<text x="248.4" y="22.3">D_TVS</text>
<text x="248.7" y="20">D12</text>
<text x="258.6" y="22.3">D_TVS</text>
<text x="258.9" y="20">D13</text>
<text x="267.4" y="22.3">D_TVS</text>
<text x="267.8" y="20">D14</text>
<text x="278.3" y="23.8">J5</text>
<text x="113.1" y="27">Conn_02x03_Counter_Clockwise</text>
<text x="126" y="24.7">J2</text>
<text x="132.1" y="28.3">+5V</text>
<text x="39.1" y="34.6">USB_B</text>
<text x="41.1" y="32.3">J1</text>
<text x="39.8" y="39">VBUS</text>
<text x="220" y="36.5">C11</text>
<text x="279.7" y="37.8">C16</text>
<text x="42.4" y="44.1">D+</text>
<text x="131.5" y="42.2">GND</text>
<text x="183.2" y="46.7">R18</text>
<text x="189.4" y="46.7">C7</text>
<text x="197.2" y="46.7">R21</text>
<text x="203.4" y="46.7">C9</text>
<text x="209.9" y="46.7">R24</text>
<text x="218.8" y="42.9">20nF</text>
<text x="241.6" y="47.9">R27</text>
<text x="246.7" y="47.9">C14</text>
<text x="255.6" y="47.9">R28</text>
<text x="260.7" y="47.9">C15</text>
<text x="269.5" y="47.9">R29</text>
<text x="279.7" y="44.1">20nF</text>
<text x="38.7" y="50" transform="rotate(-90 38.7 50)">Shield</text>
<text x="41.3" y="50" transform="rotate(-90 41.3 50)">GND</text>
<text x="125.9" y="51.7">H1</text>
<text x="152.6" y="51.7">H3</text>
<text x="183.2" y="49.2">10k</text>
<text x="188.3" y="49.2">20nF</text>
<text x="197.2" y="49.2">10k</text>
<text x="202.3" y="49.2">20nF</text>
<text x="209.9" y="49.2">10k</text>
<text x="215.2" y="49.2">GND</text>
<text x="241.6" y="50.5">10k</text>
<text x="246.7" y="50.5">20nF</text>
<text x="255.6" y="50.5">10k</text>
<text x="260.7" y="50.5">20nF</text>
<text x="269.6" y="50.5">10k GND</text>
<text x="56.2" y="57">D1</text>
<text x="56.5" y="59.3">SP0503BAHT</text>
<text x="121.3" y="59.9">GND</text>
<text x="126.4" y="54">MountingHole_Pad</text>
<text x="148" y="59.9">GND</text>
<text x="153.1" y="54">MountingHole_Pad</text>
<text x="183.6" y="59.9">GND</text>
<text x="192.7" y="58.1">D6</text>
<text x="202.9" y="58.1">D8</text>
<text x="211.9" y="58.1">D10</text>
<text x="233.3" y="57.7">D15</text>
<text x="251.5" y="55">+5V</text>
<text x="260" y="59.5">J6</text>
<text x="125.9" y="65.7">H2</text>
<text x="152.6" y="65.7">H4</text>
<text x="192.5" y="60.4">D_TVS</text>
<text x="202.7" y="60.4">D_TVS</text>
<text x="211.6" y="60.4">D_TVS</text>
<text x="219.9" y="60.6">J4</text>
<text x="227.4" y="63.7" transform="rotate(-90 227.4 63.7)">+5V</text>
<text x="230.1" y="60">D_Schottky</text>
<text x="260.9" y="61.8">Screw_Terminal_01x02</text>
<text x="39.9" y="68.3">GND</text>
<text x="126.4" y="68">MountingHole_Pad</text>
<text x="153.1" y="68">MountingHole_Pad</text>
<text x="250.9" y="66.3">GND</text>
<text x="121.3" y="73.9">GND</text>
<text x="148" y="73.9">GND</text>
<text x="217.5" y="72.1">20nF</text>
<text x="244.3" y="77.9">330R</text>
<text x="244.8" y="75.6">R25</text>
<text x="251.5" y="74">+5V</text>
<text x="242.4" y="83.5">D11</text>
<text x="247.9" y="82.8">F1</text>
<text x="260" y="79.9">J7</text>
<text x="260.9" y="82.2">Screw_Terminal_01x03</text>
<text x="187" y="84.8">R20</text>
<text x="187" y="87.3">10K</text>
<text x="192" y="84.8">C8</text>
<text x="192.1" y="87.3">20nF</text>
<text x="201" y="84.8">R23</text>
<text x="201" y="87.3">10K</text>
<text x="206" y="84.8">C10</text>
<text x="206.1" y="87.3">20nF</text>
<text x="213.7" y="84.8">R26</text>
<text x="213.7" y="87.3">10k</text>
<text x="217.9" y="85.3">GND</text>
<text x="218.7" y="87.3">C13</text>
<text x="242" y="85.8">D_TVS</text>
<text x="40.7" y="93.1">+5V</text>
<text x="110.3" y="94.8">100</text>
<text x="238.2" y="93">GND</text>
<text x="245.2" y="92.3">Polyfuse</text>
<text x="20.5" y="101.1">C1</text>
<text x="110.1" y="97.3">R12</text>
<text x="19" y="103.4">100nF</text>
<text x="28.4" y="107.6">AREF</text>
<text x="41.3" y="106.1" transform="rotate(-90 41.3 106.1)">VCC</text>
<text x="43.8" y="107.4" transform="rotate(-90 43.8 107.4)">AVCC</text>
<text x="49.4" y="107.6">PB0</text>
<text x="58.2" y="107.5">100</text>
<text x="78.9" y="107.5">R9</text>
<text x="110.1" y="105">R13</text>
<text x="110.3" y="102.4">100</text>
<text x="259.8" y="103.9">R7</text>
<text x="260.1" y="106.2">22.1k</text>
<text x="15.9" y="112">GND</text>
<text x="28.4" y="112.6">ADC6</text>
<text x="49.4" y="110.1">PB1</text>
<text x="49.4" y="112.6">PB2</text>
<text x="58.2" y="110">100</text>
<text x="58.2" y="112.6">100</text>
<text x="79.7" y="110">R10</text>
<text x="79.7" y="112.6">R11</text>
<text x="110.1" y="113.8">R14</text>
<text x="110.3" y="111.3">100</text>
<text x="217.7" y="114">CP2102N-A01-GQFN24</text>
<text x="259.8" y="111.6">R8</text>
<text x="260.1" y="113.9">47.5k</text>
<text x="28.4" y="115.2">ADC7</text>
<text x="49.4" y="115.2">PB3</text>
<text x="49.4" y="117.7">PB4</text>
<text x="193.2" y="116.2">R6</text>
<text x="193.3" y="118.5">1k</text>
<text x="26.1" y="124.6" transform="rotate(-90 26.1 124.6)">U1</text>
<text x="43.3" y="122.8">XTAL1/PB6</text>
<text x="43.3" y="125.3">XTAL2/PB7</text>
<text x="49.4" y="120.3">PB5</text>
<text x="98.1" y="124">Crystal_GND2</text>
<text x="202.9" y="121.5">~RSTb</text>
<text x="211.5" y="121.8" transform="rotate(-90 211.5 121.8)">VDD</text>
<text x="214" y="121.2" transform="rotate(-90 214 121.2)">VIO</text>
<text x="217.9" y="121.5">RI/CLK</text>
<text x="220.2" y="124.1">CTS</text>
<text x="256" y="120.9">GND</text>
<text x="49.4" y="130.4">PC0</text>
<text x="75" y="126.1">+5V</text>
<text x="89.1" y="129.1">Y1</text>
<text x="93.3" y="129.2">GND</text>
<text x="202.9" y="131.7">~SUSPENDb</text>
<text x="202.9" y="129.2">SUSPEND</text>
<text x="220" y="129.2">RXD</text>
<text x="220.2" y="126.6">RTS</text>
<text x="220.2" y="131.7">TXD</text>
<text x="250.6" y="131.8">4.7uF</text>
<text x="252.9" y="129.2">C2</text>
<text x="271.1" y="129.3">C4</text>
<text x="271.3" y="131.6">0.1uF</text>
<text x="49.4" y="133">PC1</text>
<text x="49.4" y="135.5">PC2</text>
<text x="74.4" y="133.2">R1</text>
<text x="74.4" y="135.4">1k</text>
<text x="82" y="133.2">R2</text>
<text x="82" y="135.4">1k</text>
<text x="127.3" y="137.7">J8</text>
<text x="191.8" y="132.4">+5V</text>
<text x="202.9" y="136.8">REGIN</text>
<text x="220" y="134.2">DSR</text>
<text x="220.1" y="136.8">DTR</text>
<text x="49.4" y="138">PC3</text>
<text x="49.4" y="140.6">PC4</text>
<text x="49.4" y="143.1">PC5</text>
<text x="75.4" y="143.1">LED</text>
<text x="75.6" y="140.8">D3</text>
<text x="83" y="143.1">LED</text>
<text x="83.2" y="140.8">D4</text>
<text x="114.4" y="140">Conn_02x03_Counter_Clockwise</text>
<text x="157.5" y="138.8">+5V</text>
<text x="219.9" y="139.3">DCD</text>
<text x="261.1" y="138.7">GND</text>
<text x="26.1" y="144.5" transform="rotate(-90 26.1 144.5)">ATmega328P-AU</text>
<text x="43" y="145.7">~RESET~/PC6</text>
<text x="87.8" y="148.1">R3</text>
<text x="160.7" y="145.9">R5</text>
<text x="160.9" y="148.1">10k</text>
<text x="202.9" y="146.9">D+</text>
<text x="202.9" y="144.4">VBUS</text>
<text x="217.9" y="144.4">GPIO.3</text>
<text x="217.9" y="146.9">GPIO.2</text>
<text x="217.9" y="149.5">GPIO.1</text>
<text x="49.4" y="150.7">PD0</text>
<text x="49.4" y="153.3">PD1</text>
<text x="49.4" y="155.8">PD2</text>
<text x="87.8" y="155.8">R4</text>
<text x="87.9" y="150.7">1k</text>
<text x="87.9" y="153.2">1k</text>
<text x="119.9" y="155.1">+5V</text>
<text x="132.8" y="155.1">GND</text>
<text x="214" y="154.2" transform="rotate(-90 214 154.2)">GND</text>
<text x="216.5" y="154.2" transform="rotate(-90 216.5 154.2)">GND</text>
<text x="217.9" y="152">GPIO.0</text>
<text x="49.4" y="158.4">PD3</text>
<text x="49.4" y="160.9">PD4</text>
<text x="49.4" y="166">PD6</text>
<text x="49.4" y="163.4">PD5</text>
<text x="58.2" y="165.9">100</text>
<text x="58.2" y="163.4">100</text>
<text x="79.7" y="165.9">R16</text>
<text x="79.7" y="163.4">R15</text>
<text x="212.8" y="164.1">GND</text>
<text x="41.3" y="172.5" transform="rotate(-90 41.3 172.5)">GND</text>
<text x="49.4" y="168.5">PD7</text>
<text x="58.2" y="168.5">100</text>
<text x="79.7" y="168.5">R17</text>
<text x="128.3" y="178.2">+5V</text>
<text x="156.3" y="178.2">+5V</text>
<text x="38.8" y="180.5">GND</text>
<text x="119.6" y="185.1">C3</text>
<text x="137.7" y="185.1">C5</text>
<text x="160.2" y="185.2">RV1</text>
<text x="118.5" y="188.9">4.7uF</text>
<text x="137.9" y="187.4">0.1uF</text>
<text x="160.4" y="187.5">Varistor</text>
<text x="127.7" y="194.6">GND</text>
<text x="155.6" y="194.5">GND</text>
</g>
<text font-size="1.8" fill="#008400" x="42.9" y="101.6" transform="rotate(-90 42.9 101.6)">18</text>
</svg>
